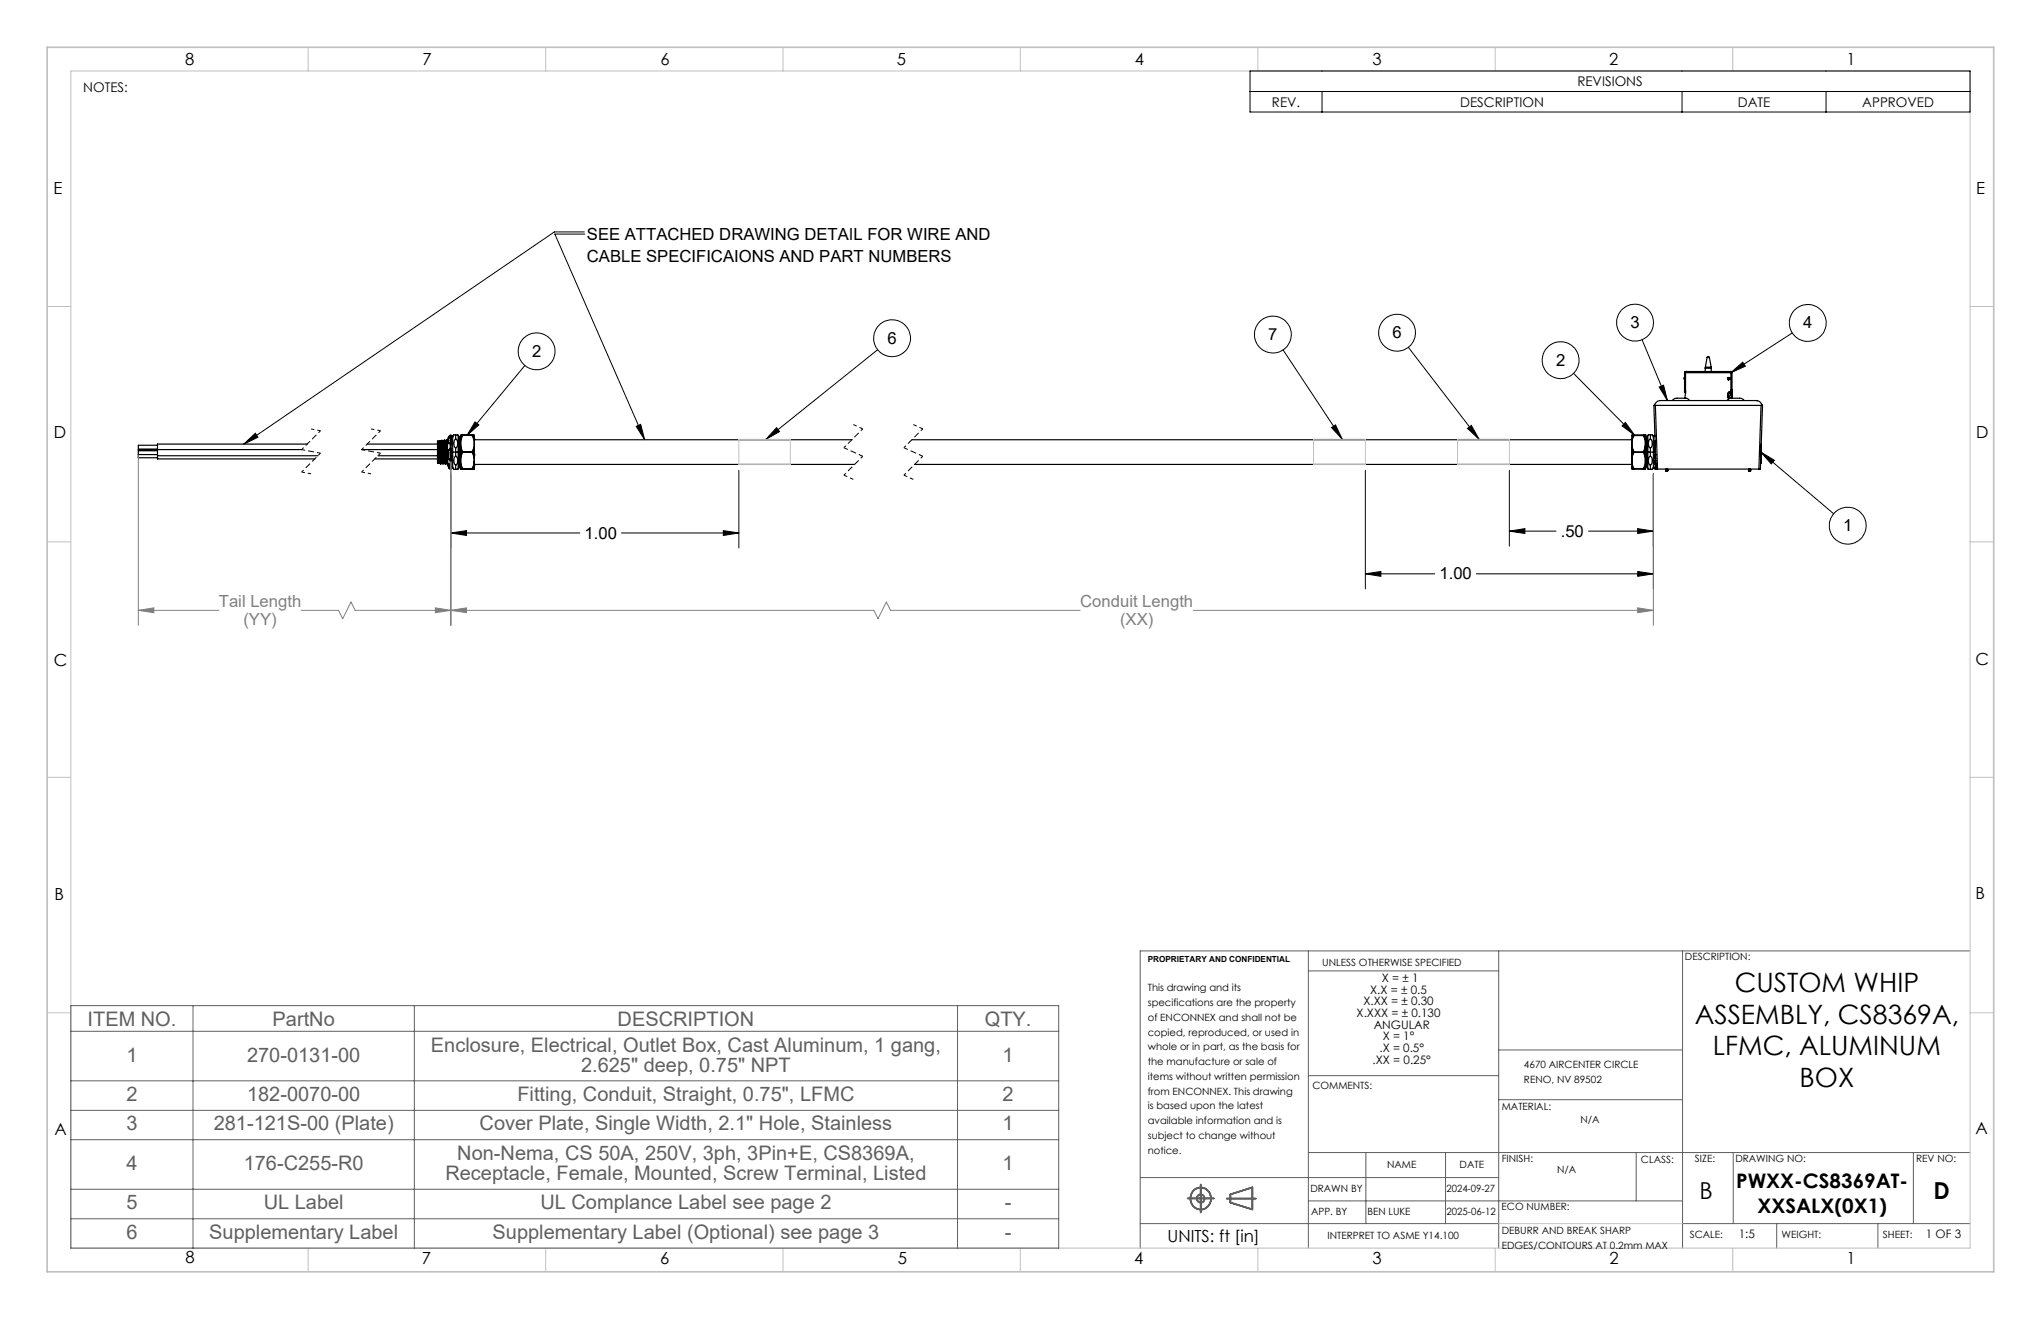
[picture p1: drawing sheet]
<svg xmlns="http://www.w3.org/2000/svg" width="432mm" height="279mm" viewBox="0 0 432 279" stroke-linecap="round" stroke-linejoin="round" font-family="sans-serif">
<g fill="none" stroke="#606060" stroke-width=".35">
<path d="M251.4 253.5h5.5M252.6 251.8a2.24 2.24 0 0 1 3.1 .1 2.24 2.24 0 0 1 .1 3.1 2.24 2.24 0 0 1-3 .3 2.43 2.43 0 0 1-.2-3.5zM254.1 250.6v5.9M259.6 253.5h6.2M260.4 252.6l4.7-1.4v4.6l-4.7-1.4z"/>
<circle cx="254.1" cy="253.5" r=".84"/>
</g>
<g fill="none" stroke="#606060" stroke-width=".21">
<path d="M15 212.7h209.1v51.3h-209.1zM15 218.1h209.1M40.9 212.7v51.3M87.7 212.7v51.3M202.7 212.7v51.3M276.9 201.1v62.9M276.9 205.4h40.3M317.2 201.1v62.9M356.1 201.1v62.9M417 201.1h-175.7v62.9M15 228.6h209.1M15 234.9h209.1"/>
<path d="M276.9 227.5h40.3M317.2 222.1h38.9M317.2 232.6h38.9M15 241.1h209.1M15 251.6h209.1M15 257.8h209.1M241.3 258.8h75.9M241.3 249.1h75.9M276.9 243.8h140.1M276.9 254h79.2M289.1 243.8v15M306 243.8v15"/>
<path d="M346.3 243.8v10.2M356.1 258.8h60.9M366.9 243.8v15M376.1 258.8v5.2M397.5 258.8v5.2M405 243.8v15"/>
</g>
<g fill="none" stroke="#c0c0c0" stroke-width=".21">
<path d="M15 15h402v249h-402zM65.2 10v5M115.5 10v5M165.7 10v5M216 10v5M266.2 10v5M316.5 10v5M366.7 10v5M10 64.8h5M417 64.8h5M156.4 92.9h10.9v5.3h-10.9zM278 92.9h11v5.3h-11z"/>
<path d="M308.5 92.9h11v5.3h-11zM10 114.6h5M417 114.6h5M10 164.4h5M417 164.4h5M10 214.2h5M417 214.2h5M317.2 258.8h38.9M65.2 264v5M115.5 264v5M165.7 264v5M216 264v5"/>
<path d="M266.2 264v5M316.5 264v5M366.7 264v5"/>
</g>
<path d="M10 10h412v259h-412z" fill="none" stroke="#c0c0c0" stroke-width=".35"/>
<g fill="none" stroke="#000" stroke-width=".25">
<path d="M356.6 79.9l-.1 .2M356.6 78.7v4.2M356.6 78.7v3.9h.2M356.6 78.7h.1M356.8 78.8v4.3l-.2 1.1M356.8 78.8h9.6M356.8 78.6l-.2 .1M356.8 78.6h.1M356.9 78.6h.1M356.9 78.6h9.3M356.9 78.6l-.1 .2M360.9 77.9h1.3"/>
<path d="M360.9 77.9v.7M361 77.7l-.1 .2M361 77.7h1.2M361.3 75.6a.25 .25 0 0 1 .3-.2 .25 .25 0 0 1 .2 .2M361.3 75.6h.5M361.3 75.6l-.3 2.1M361.8 75.6l.4 2.1M362.2 77.7v.2M362.2 77.9v.7M366.2 78.6l.2 .2M366.2 78.6h.1M366.3 78.6h.1"/>
<path d="M366.3 78.6v.1M366.4 78.6l.2 .2v5.4M366.4 78.6h.1M366.4 78.8v3.6M29.3 95.3v.9M29.3 96.2v.6h4M29.3 95.3h4M29.3 96.2h4M33.3 96.4v.7h33.3M33.3 94.2h-4v.8h4M33.3 96.4h34M63.9 95.1h-34.6v.2"/>
<path d="M65 93.9h-31.7v2.5M76.6 95.1h16M77.7 93.9h14.9M79.3 97.1h13.3M80 96.4h12.6M92.6 93.3h.3v4.7h-.3zM92.9 93.5l.2 4.4M92.9 93.5l.2 2.3M92.9 93.5l.1 4.4M92.9 97.9h.1M93 97.7h.1M93 97.9h.1"/>
<path d="M93.1 93.2v.8M93.1 93.2l-.2 .2M93.1 97.9l.1 .2M93.1 93.2l.1 .1M93.1 95.8l.1 2.3M93.1 94v1.6M93.1 95.6v.2M93.1 95.6h.1M93.1 95.6l.1 2.5M93.2 93.3h.1M93.2 93.3l.1 4.6M93.3 93.4l.2 4.5"/>
<path d="M93.3 97.9l-.1 .2M93.3 97.9h.2M93.4 93.2l-.1 .1M93.4 93.2l.1 2.4M93.4 93.2h.1M93.4 93.2l.1 .1M93.5 97.9l.1 .2M93.5 95.6l.1 2.5M93.5 95.6h.1M93.5 93.3h.1M93.5 93.3l.2 4.6M93.6 98.1h.1"/>
<path d="M93.6 93.3l-.3 .1 .1 4.1 .1 .3 .3 .1M93.7 97.9l-.1 .2M93.7 97.9h.1M93.7 93.2l-.1 .1M93.7 93.2l.1 2.4M93.7 93.2l.2 2.4M93.8 93.2l.1 .7 .2 4-.1 .2M93.8 97.9l.1 .2M93.8 95.6l.1 2.5M93.8 95.6h.1M93.9 95.6l.1 2.5M93.9 93.6v4.1"/>
<path d="M93.9 98.1h.1M94 93.3h-.3l.1 4v.6h.4M94.1 98l.2 .1M94.1 93.1l-.2 .2M94.1 93.2l.1 2.4M94.1 93.1h.1M94.2 93.1l.1 .2 .2-.2M94.2 93.1v2.5M94.2 95.6l.1 2.5M94.2 95.6h.1M94.3 93.3l.1 4.7M94.3 98.1h.1"/>
<path d="M94.4 93.3l-.4 .1 .1 3.7 .1 .7 .3 .1M94.4 98l.3 .1M94.4 98l-.1 .1M94.5 93.1v2.5M94.5 93.1h.1M94.5 93.1l.1 .2M94.5 93.1l.1 2.5M94.5 95.6l.2 2.5M94.5 95.6h.1M94.6 93.3h.1M94.6 95.6l.1 2.5M94.6 93.3l.2 4.7"/>
<path d="M94.7 98.1h.1M94.7 98.1l.4 .9M94.7 98l.3 .7M94.7 98v.1M94.7 93.3h.1M94.8 93.3h-.1M95 92.6v1.2M95 93.8h.3M95 95.2v1.8M95 97v.2M95 98.2h.1M95 98.2v.5"/>
<path d="M95 95.2h.4M95 97h.4M95 92.6l.4 .1M95 98.7v.2M95 98.9v.1M95 93.8h.1M95 92.5v.1M95 95.1v.1M95 98.2l.3 .1M95 95.1h.4M95 97.2h.1M95 97.2h.4"/>
<path d="M95 92.5h.4M95 99l.1 .1M95.1 99l.2 .2M95.1 97.2l.2 .2M95.1 99.1l.2 .1M95.1 92.4l-.1 .1M95.1 95.1h-.1M95.1 95.1h.3M95.1 92.4h.3M95.2 93.8h.3M95.3 92.1l-.4 .4-.2 .6v4.9M95.3 93.2l.2 .1"/>
<path d="M95.3 92.1v.2M95.3 92.3l-.2 .1M95.3 93.8v1.2M95.3 95l-.2 .1M95.3 97.4v.9M95.3 93.8h.2M95.3 97.4h.2M95.3 92.3h.5v4.2M95.3 92.1h.2M95.3 95h.1M95.3 98.3h.1M95.3 95.6l.1 1.4"/>
<path d="M95.4 98.7v.2M95.4 98.3v.3M95.4 97h.1M95.4 95.2v1.8M95.4 92.7v1.1M95.4 92.7h.1M95.4 95.1v.1M95.4 97v.2M95.4 98.6v.2M95.4 98.8l-.4 .1M95.4 92.5v.2M95.4 98.8h.1"/>
<path d="M95.4 98.7h.1M95.4 98.8v.1M95.4 93.4v.4M95.4 93.1h.1M95.4 92.9v.1M95.4 95v.1M95.4 98.3h.1M95.4 92.3v.1M95.4 93v.1M95.4 98.3h-.2M95.4 95.1h.1M95.4 92.4v.1"/>
<path d="M95.4 92.3v1.5M95.4 96.5v-1.8v2.5M95.4 96.5v.7M95.4 98.2v.8M95.4 93.1v.7M95.4 95v.9M95.4 92.3h.1M95.4 97.2h.1M95.4 98.9l.1 .1M95.4 98.9l-.4 .1M95.4 96.5h.4M95.5 92.2l-.1 .4"/>
<path d="M95.5 97.2v.2M95.5 99v.2M95.5 97.2h-.4M95.5 99l-.4 .1M95.5 93.8l-.1 1.2M95.5 97.4l-.1 .9M95.5 92.1l-.1 .2M95.5 99.2h-.2M95.8 98.8l.2 .4 .4 .1M95.8 96.5v2.5h-.4M95.8 95.6h.6M96.4 92h-.4l-.2 .5"/>
<path d="M96.4 92l.6 .1M96.4 96.5a1.33 1.33 0 0 0 0 1.8v.1M96.4 98.4v.9M96.4 95.6v.9M96.4 96.5h.1a1.33 1.33 0 0 1 .1 1.8l-.2 .1M96.4 95.6h.6M96.4 92v.9M96.4 92.9a1.33 1.33 0 0 0 0 1.8M96.4 94.7v.9M96.4 92.9h.1a1.33 1.33 0 0 1 .1 1.8h-.2M97 99.2l-.6 .1M97 95.6v3.6"/>
<path d="M97 92.1v3.5M97 92.1l.2 .2M97.2 92.3l.1 .1M97.2 92.3v3.3M97.2 95.6v3.3M97.2 95.6h.1M97.2 98.9l-.2 .3M97.3 98.9h-.1M97.3 95.6v3.3M97.3 98.9h.1M97.3 92.4v3.2M97.3 92.4h.1"/>
<path d="M97.3 98.9h.2M97.3 95.6h.1M97.3 92.4l.1 .1M97.3 92.4l.1 3.2M97.4 92.5h.1M97.4 95.6l.1 3.2M97.4 92.5l.1 4M97.5 92.1h.1M97.5 99.2h.1M97.5 92.6v6.6M97.5 92.1v.5M97.5 98.7v.2"/>
<path d="M97.6 92.8l-.1 .7 .1 1.4M97.6 94.9v1.4M97.6 96.3l-.1 .7 .1 1.5M97.6 98.5v.7M97.6 92.3l-.1 .3M97.6 92.3v.5M97.6 92.1v.2M97.6 92.1h2.6M97.6 99.2h2.6M97.6 94.9l.4 .7M97.6 98.5l.4 .6M98 95.6v.1"/>
<path d="M98 99.1v.1M98 92.1h.1M98 95.7h1.9M98 95.6h1.9M98 92.1l-.4 .7M98 95.7l-.4 .6M98 99.1h1.9M99.9 95.6v.1M99.9 99.1v.1M99.9 92.1h.1M99.9 92.1l.3 .7M99.9 95.7l.3 .6"/>
<path d="M100.2 99.2h.2M100.2 98.5v.7M100.2 96.3l.2 .7-.2 1.5M100.2 94.9v1.4M100.2 92.8l.2 .7-.2 1.4M100.2 92.3v.5M100.2 92.3l.2 .3M100.2 92.1v.2M100.2 92.1h.2M100.2 94.9l-.3 .7M100.2 98.5l-.3 .6M100.3 97.6h.1"/>
<path d="M100.4 92.9h.1M100.4 98.3h.1M100.4 92.1h.1M100.4 95.9v.3M100.4 96.2h.1M100.4 97.7v.6M100.4 96.2v.7M100.4 99.2h.1M100.4 92.6v6.6M100.4 92.1v.5M100.4 93h79.9M100.4 98.2h80.5"/>
<path d="M193 93h152.4M193.6 98.2h151.8M345.4 92.1h.1M345.4 95h.1M345.4 98.7l.1 .2M345.4 92.1v6.6M345.4 99.2h.1M345.4 98.7v.5M345.4 95l.1 3M345.4 92.9h.1M345.4 94.5v.5M345.5 92.1v.7"/>
<path d="M345.5 92.8l-.1 .7 .1 1.4M345.5 94.9v1.4M345.5 96.3l-.1 .7 .1 1.5M345.5 98.5v.4M345.5 98.9v.3M345.5 92.1h2.6M345.5 98.5l.4 .7M345.5 99.2h2.6M345.5 94.9l.4 .7M345.9 95.6v.1M345.9 92.1h.1M345.9 99.2h.1"/>
<path d="M345.9 95.7l-.4 .6M345.9 95.7h1.9M345.9 92.1l-.4 .7M345.9 92.1h1.9M345.9 95.6h1.9M347.8 95.6v.1M347.8 92.1h.1M347.8 99.2h.1M347.8 95.7l.3 .6M347.8 92.1l.3 .7M348.1 98.5v.4M348.1 96.3l.2 .7-.2 1.5"/>
<path d="M348.1 94.9v1.4M348.1 92.8l.2 .7-.2 1.4M348.1 92.1v.7M348.1 92.1h.2M348.1 98.9v.3M348.1 99.2h.2M348.1 98.5l-.3 .7M348.1 94.9l-.3 .7M348.1 98.9l-.3 .3M348.2 98.4l.1 .5M348.2 98.7l.1 .2M348.2 92.4l.1 .1"/>
<path d="M348.2 94.3l.1 1.3M348.2 95.6h.1M348.3 92.1h.1M348.3 99.2h.1M348.3 92.5h.1M348.3 92.1v6.6M348.3 98.7l-.2 .2M348.3 98.7v.5M348.3 95.6v3.3l.1-.2M348.3 92.5l.1 6.2M348.3 98.9h.2M348.4 92.5l.1 6.2"/>
<path d="M348.4 98.7h.1M348.4 92.4v.1M348.4 92.4l.1 3.2M348.4 92.4h.1M348.5 96.8l.2 2.1M348.5 98.9h.1M348.5 96.8v2.1M348.5 95.6v1.2M348.5 95.6h.2M348.5 92.4v3.2M348.5 98.7v.1M348.7 92.3l-.2 .1"/>
<path d="M348.7 95.6v3.3M348.7 92.3v3.3M348.7 98.9l.1 .3M348.8 99.2l.5 .1M348.8 95.6v3.6M348.8 95.6h.5M348.8 92.1v3.5M348.8 92.1l-.1 .2M349.3 92h.5l.2 .5M349.3 92l-.5 .1M349.3 98.4v.9M349.3 96.5h.1a1.23 1.23 0 0 1 0 1.8l-.1 .1"/>
<path d="M349.3 95.6v.9M349.3 95.6h.7M349.3 96.5a1.23 1.23 0 0 0-.1 1.8l.1 .1M349.3 94.7v.9M349.3 92.9h.1a1.23 1.23 0 0 1 0 1.8h-.1M349.3 92v.9M349.3 92.9a1.23 1.23 0 0 0-.1 1.8h.1M350 98.8l-.2 .4-.5 .1M350 94.8v4.2h.5M350 94.8h.3M350.1 85.7l.4 13.5h.3M350.1 85.7h.1"/>
<path d="M350.2 85.7h.2M350.2 93.9l.1 .1M350.2 97.4l.2 .1M350.2 92.1l.1 .1M350.2 97.4h.2M350.2 92.1h.1M350.2 93.9h.1M350.3 92.3h-.3v2.5M350.3 96.9l-.1 .5M350.3 96.9h.1M350.3 93.2l-.1 .7M350.3 94v.1"/>
<path d="M350.3 94h.1M350.3 99l-.1 .2M350.3 97.5v1.5M350.3 94.8v1.7M350.3 94.1v.7M350.3 94.1v2.6M350.3 98v.1zM350.3 97.5v.7M350.3 98.1v.1M350.3 98.2l.1 .1M350.3 98.9v.1M350.3 98.2h.1"/>
<path d="M350.4 96.2v.1M350.4 98.8v.2M350.4 99l-.2 .2M350.4 97.5v.7M350.4 98.8h.1M350.4 85.7h22.3M350.4 96.3l-.1 .6M350.4 85.7l.4 13.5M350.4 96.3h.1M350.4 96.2h.1M350.4 98.3h.1M350.4 98.7l-.1 .3"/>
<path d="M350.4 97.5v1.1M350.4 98.6h.1M350.4 96.1v.1M350.4 98.6v.1M350.4 98.2h.1M350.4 98.7v.1M350.4 98.2v.1M350.4 98.7h.1M350.5 99v.2h-.3M350.5 99h.1M350.8 99.2h21.5M352.6 99.5h.1"/>
<path d="M352.6 99.5l.1 .2M352.6 99.2v.3M352.7 99.5v.2M352.7 99.2v.3M352.7 99.5h.2M352.7 99.7h.2M352.9 99.5v.2M352.9 99.5h.1M352.9 99.2v.3M353 99.5l-.1 .2M353 99.2v.3M353.9 84.7l.8-.5h2.3l.6 .5"/>
<path d="M356.5 80.1l.1 .2M356.5 80.1h.1M356.6 82.9l.2 .3M356.6 82.9h.1M365.5 84.7l.8-.5h2.1l.8 .5M365.7 80.1l.1 .3h.2l.1-.3M365.7 80.1v-.2h.4v.2M365.7 80.1h.4M365.7 83.8h.1M365.7 83.8l.2 .6M365.7 84.1h.2M365.8 83.1h.2"/>
<path d="M365.8 83.1v.1M365.9 84.1v.2M366 83.1l-.1 1M366 82.9h.2M366 82.9l-.2 .2-.1 .7M366 82.9l-.2 .2M366.2 82.9l-.2 .2M366.3 83.2l-.2 .8-.2 .1M366.3 83.2l.3 .2M366.3 82.7v.5M366.4 82.4l-.2 .5M366.4 82.4h.2v1"/>
<path d="M366.6 83.4l-.1 .8M366.6 83.4l-.2 .8M370.1 99.5h.1M370.1 99.5l.1 .2M370.1 99.2v.3M370.2 99.5v.2M370.2 99.2v.3M370.2 99.5h.2M370.2 99.7h.2M370.4 99.5v.2M370.4 99.5h.2M370.4 99.2v.3"/>
<path d="M370.6 99.5l-.2 .2M370.6 99.2v.3M371.8 84.7h-20.4a1.58 1.58 0 0 0-1.3 1M371.8 84.7a1.36 1.36 0 0 1 1.2 1M371.8 84.7l.2 .1M372.7 85.7h.3M372.7 85.7l-.4 13.5M372.8 93.9v4.1h-.2M373 85.7l-.4 13.5h-.3"/>
</g>
<g fill="none" stroke="#000" stroke-width=".21">
<path d="M264.6 15h152.4v8.7h-152.4zM264.6 19.4h152.4M279.8 19.4v4.3M356 19.4v4.3M386.5 19.4v4.3M123.7 49.1h-6.4l-65.7 44.8M123.8 49.5h-6.4l19.1 43.5M111.1 77.3l-12.3 14.8M185.8 74l-23.7 18.9M271.6 74l12.5 18.9M298.1 73.5l15 19.4M333.1 79l12.9 13.1"/>
<path d="M347.6 71.8l5.3 12.9M366.4 78.8l2.5-2.2 .5 .9zM379.3 70.4l-12.9 8.4M51.6 93.9l2.4-2.3 .6 .9zM100.5 89.2l.9 .7-2.6 2.2zM134.7 90.2l.9-.4 .9 3.2zM156.4 99.5v16.4M164.4 90.5l.6 .8-2.9 1.6zM281.8 90.4l.9-.5 1.4 3zM289 99.5v25.1M310.6 90.6l.8-.6 1.7 2.9zM319.5 99.5v16"/>
<path d="M344 89.3l2 2.8-2.7-2zM351.2 81.9l.9-.4 .8 3.2zM372.7 95.6l2.9 1.8-.7 .7zM372.7 95.6l15.4 13.1M95.4 112.7l3.3-.5v1.1zM95.4 100.2v15.7M95.4 112.7h27.3M131.6 112.7h24.8M153.1 112.2l3.3 .5-3.3 .6zM319.5 112.3l3.3-.5v1zM319.5 112.3h9.9M336.2 112.3h13.8"/>
<path d="M346.6 111.8l3.4 .5-3.4 .5zM350 100.2v24.4M289 121.4l3.3-.5v1zM289 121.4h14.7M312.5 121.4h37.5M346.6 120.9l3.4 .5-3.4 .5z"/>
<circle cx="113.6" cy="74.3" r="3.9"/>
<circle cx="188.8" cy="71.6" r="3.9"/>
<circle cx="269.4" cy="70.8" r="3.9"/>
<circle cx="295.7" cy="70.4" r="3.9"/>
<circle cx="330.3" cy="76.2" r="3.9"/>
<circle cx="346.1" cy="68.3" r="3.9"/>
<circle cx="382.6" cy="68.3" r="3.9"/>
<circle cx="391.1" cy="111.2" r="3.9"/>
</g>
<path d="M29.3 96.3v36M95.4 97.7v34.6M350 100.2v32.1M29.3 129.1l3.3-.5v1zM29.3 129.1h17M63.7 129.1h7.9l.9 1.8 1.8-3.6 .9 1.8h109.8l.8 1.8 1.8-3.6 .9 1.8h40.1M92.1 128.6l3.3 .5-3.3 .5zM95.4 129.1l3.3-.5v1zM252.6 129.1h97.4M346.6 128.6l3.4 .5-3.4 .5z" fill="none" stroke="#808080" stroke-width=".21"/>
<path d="M63.8 95.1l4 .7M76.5 95.1l4 .7M180.6 89.8l2 .9M193.3 89.8l2 .9M178.6 100.5l2 .9M191.3 100.5l2 .9" fill="none" stroke="#000" stroke-width=".21" stroke-dasharray="1.3 .6" stroke-dashoffset=".5" stroke-linecap="butt"/>
<path d="M67.8 91.1l-4 4M67.8 95.8l-4 4M80.5 91.1l-4 4M80.5 95.8l-4 4M182.6 90.7l-4 4M182.6 96.5l-4 4M195.3 90.7l-4 4M195.3 96.5l-4 4" fill="none" stroke="#000" stroke-width=".21" stroke-dasharray="1.3 .6" stroke-dashoffset=".7" stroke-linecap="butt"/>
<path d="M178.6 94.7l4 1.8M191.3 94.7l4 1.8" fill="none" stroke="#000" stroke-width=".21" stroke-dasharray="1.3 .6" stroke-dashoffset=".3" stroke-linecap="butt"/>
<path d="M63.8 99.8l2 .4M65.8 90.7l2 .4M76.5 99.8l2 .4M78.5 90.7l2 .4" fill="none" stroke="#000" stroke-width=".21" stroke-dasharray="1.3 .6" stroke-dashoffset=".6" stroke-linecap="butt"/>
<path d="M95.4 112.7l3.3-.5v1.1zM153.1 112.2l3.3 .5-3.3 .6zM346.6 111.8l3.4 .5-3.4 .5zM319.5 112.3l3.3-.5v1zM346.6 120.9l3.4 .5-3.4 .5zM289 121.4l3.3-.5v1zM366.4 78.8l2.5-2.2 .5 .9zM344 89.3l2 2.8-2.7-2zM310.6 90.6l.8-.6 1.7 2.9zM281.8 90.4l.9-.5 1.4 3zM164.4 90.5l.6 .8-2.9 1.6zM100.5 89.2l.9 .7-2.6 2.2zM351.2 81.9l.9-.4 .8 3.2zM51.6 93.9l2.4-2.3 .6 .9zM134.7 90.2l.9-.4 .9 3.2zM372.7 95.6l2.9 1.8-.7 .7z" fill="#000"/>
<path d="M29.3 129.1l3.3-.5v1zM92.1 128.6l3.3 .5-3.3 .5zM95.4 129.1l3.3-.5v1zM346.6 128.6l3.4 .5-3.4 .5z" fill="#808080"/>
<g font-size="5.6">
<text x="367.2" y="209.9">CUSTOM WHIP</text>
<text x="358.7" y="216.6">ASSEMBLY, CS8369A,</text>
<text x="362.6" y="223.2">LFMC, ALUMINUM</text>
<text x="380.9" y="229.9">BOX</text>
</g>
<g font-size="4.9">
<text x="359.8" y="253.6">B</text>
<text x="409.3" y="253.6">D</text>
</g>
<g font-size="4.2" fill="#606060">
<text x="18.5" y="217">ITEM NO.</text>
<text x="57.7" y="217">PartNo</text>
<text x="130.7" y="217">DESCRIPTION</text>
<text x="208.4" y="217">QTY.</text>
<text x="26.8" y="224.5">1</text>
<text x="52.3" y="224.5">270-0131-00</text>
<text x="91.2" y="222.4">Enclosure, Electrical, Outlet Box, Cast Aluminum, 1 gang,</text>
<text x="123" y="226.7">2.625&quot; deep, 0.75&quot; NPT</text>
<text x="212.2" y="224.5">1</text>
<text x="26.8" y="232.9">2</text>
<text x="52.3" y="232.9">182-0070-00</text>
<text x="109.5" y="232.9">Fitting, Conduit, Straight, 0.75&quot;, LFMC</text>
<text x="212.2" y="232.9">2</text>
<text x="26.8" y="239.1">3</text>
<text x="45.2" y="239.1">281-121S-00 (Plate)</text>
<text x="101.5" y="239.1">Cover Plate, Single Width, 2.1&quot; Hole, Stainless</text>
<text x="212.2" y="239.1">1</text>
<text x="96.8" y="245.4">Non-Nema, CS 50A, 250V, 3ph, 3Pin+E, CS8369A,</text>
<text x="26.8" y="247.5">4</text>
<text x="51.6" y="247.5">176-C255-R0</text>
<text x="94.3" y="249.6">Receptacle, Female, Mounted, Screw Terminal, Listed</text>
<text x="212.2" y="247.5">1</text>
<text x="26.8" y="255.8">5</text>
<text x="55.8" y="255.8">UL Label</text>
<text x="114.4" y="255.8">UL Complance Label see page 2</text>
<text x="212.7" y="255.8">-</text>
<text x="26.8" y="262.1">6</text>
<text x="44.3" y="262.1">Supplementary Label</text>
<text x="104.3" y="262.1">Supplementary Label (Optional) see page 3</text>
<text x="212.7" y="262.1">-</text>
</g>
<g font-size="4.2">
<text x="367.5" y="251.3">PWXX-CS8369AT-</text>
<text x="372" y="256.5">XXSALX(0X1)</text>
</g>
<g font-size="3.5">
<text x="39.2" y="13.8">8</text>
<text x="89.4" y="13.8">7</text>
<text x="139.8" y="13.8">6</text>
<text x="189.8" y="13.8">5</text>
<text x="240.2" y="13.8">4</text>
<text x="290.5" y="13.8">3</text>
<text x="340.6" y="13.8">2</text>
<text x="390.8" y="13.8">1</text>
<text x="11.3" y="41.1">E</text>
<text x="418.3" y="41">E</text>
<text x="124.2" y="50.8">SEE ATTACHED DRAWING DETAIL FOR WIRE AND</text>
<text x="124.2" y="55.4">CABLE SPECIFICAIONS AND PART NUMBERS</text>
<text x="268.5" y="71.9">7</text>
<text x="294.7" y="71.5">6</text>
<text x="345.1" y="69.4">3</text>
<text x="381.7" y="69.5">4</text>
<text x="112.6" y="75.5">2</text>
<text x="187.9" y="72.7">6</text>
<text x="329.4" y="77.3">2</text>
<text x="11.4" y="92.7">D</text>
<text x="418.3" y="92.7">D</text>
<text x="123.7" y="113.9">1.00</text>
<text x="330.4" y="113.5">.50</text>
<text x="390.1" y="112.3">1</text>
<text x="304.7" y="122.6">1.00</text>
<text x="11.4" y="140.9">C</text>
<text x="418.1" y="140.8">C</text>
<text x="11.5" y="190.4">B</text>
<text x="418.1" y="190.2">B</text>
<text x="418.1" y="239.8">A</text>
<text x="11.5" y="240.1">A</text>
<text x="247.1" y="262.8">UNITS: ft [in]</text>
<text x="39.2" y="267.2">8</text>
<text x="89.3" y="267.4">7</text>
<text x="139.8" y="267.4">6</text>
<text x="190" y="267.4">5</text>
<text x="240" y="267.4">4</text>
<text x="290.5" y="267.4">3</text>
<text x="340.7" y="267.4">2</text>
<text x="390.8" y="267.5">1</text>
</g>
<g font-size="3.5" fill="#808080">
<text x="46.3" y="128.3">Tail Length</text>
<text x="228.7" y="128.3">Conduit Length</text>
<text x="51.5" y="132.2">(YY)</text>
<text x="237.1" y="132.2">(XX)</text>
</g>
<g font-size="2.8">
<text x="17.6" y="19.4">NOTES:</text>
<text x="269.2" y="22.6">REV.</text>
<text x="309.1" y="22.6">DESCRIPTION</text>
<text x="333.9" y="18.2">REVISIONS</text>
<text x="367.8" y="22.6">DATE</text>
<text x="394.2" y="22.6">APPROVED</text>
</g>
<g font-size="2.5">
<text x="292.5" y="207.7">X = ± 1</text>
<text x="287.1" y="215.1">X.XXX = ± 0.130</text>
<text x="288.6" y="212.6">X.XX = ± 0.30</text>
<text x="290" y="210.2">X.X = ± 0.5</text>
<text x="290.8" y="217.6">ANGULAR</text>
<text x="292.7" y="220.1">X = 1°</text>
<text x="290.5" y="225">.XX = 0.25°</text>
<text x="292" y="222.5">.X = 0.5°</text>
<text x="368" y="261.9">1:5</text>
<text x="407.6" y="261.9">1 OF 3</text>
</g>
<g font-size="2.1">
<text x="356.6" y="203.1">DESCRIPTION:</text>
<text x="242.9" y="209.7">This drawing and its</text>
<text x="279.9" y="204.3">UNLESS OTHERWISE SPECIFIED</text>
<text x="242.9" y="212.8">specifications are the property</text>
<text x="242.9" y="215.9">of ENCONNEX and shall not be</text>
<text x="242.9" y="219.1">copied, reproduced, or used in</text>
<text x="242.9" y="222.2">whole or in part, as the basis for</text>
<text x="242.9" y="225.3">the manufacture or sale of</text>
<text x="322.6" y="226">4670 AIRCENTER CIRCLE</text>
<text x="242.9" y="228.4">items without written permission</text>
<text x="242.9" y="231.5">from ENCONNEX. This drawing</text>
<text x="277.8" y="230.4">COMMENTS:</text>
<text x="322.6" y="229.1">RENO, NV 89502</text>
<text x="242.9" y="234.6">is based upon the latest</text>
<text x="242.9" y="237.8">available information and is</text>
<text x="317.9" y="234.8">MATERIAL:</text>
<text x="334.5" y="237.5">N/A</text>
<text x="242.9" y="240.9">subject to change without</text>
<text x="242.9" y="244">notice.</text>
<text x="317.9" y="245.8">FINISH:</text>
<text x="358.8" y="245.8">SIZE:</text>
<text x="367.3" y="245.8">DRAWING NO:</text>
<text x="405.6" y="245.8">REV NO:</text>
<text x="293.6" y="247.1">NAME</text>
<text x="308.9" y="247.1">DATE</text>
<text x="329.6" y="248.2">N/A</text>
<text x="347.3" y="246.1">CLASS:</text>
<text x="277.3" y="252.2">DRAWN BY</text>
<text x="277.5" y="257.1">APP. BY</text>
<text x="289.4" y="257.1">BEN LUKE</text>
<text x="306.2" y="252.2">2024-09-27</text>
<text x="306.2" y="257.1">2025-06-12</text>
<text x="317.8" y="256">ECO NUMBER:</text>
<text x="281" y="262.1">INTERPRET TO ASME Y14.100</text>
<text x="317.9" y="261.1">DEBURR AND BREAK SHARP</text>
<text x="357.6" y="261.9">SCALE:</text>
<text x="377.1" y="261.9">WEIGHT:</text>
<text x="398.5" y="261.9">SHEET:</text>
<text x="317.9" y="264.2">EDGES/CONTOURS AT 0.2mm MAX</text>
</g>
<text font-size="1.8" x="242.9" y="203.6">PROPRIETARY AND CONFIDENTIAL</text>
</svg>
